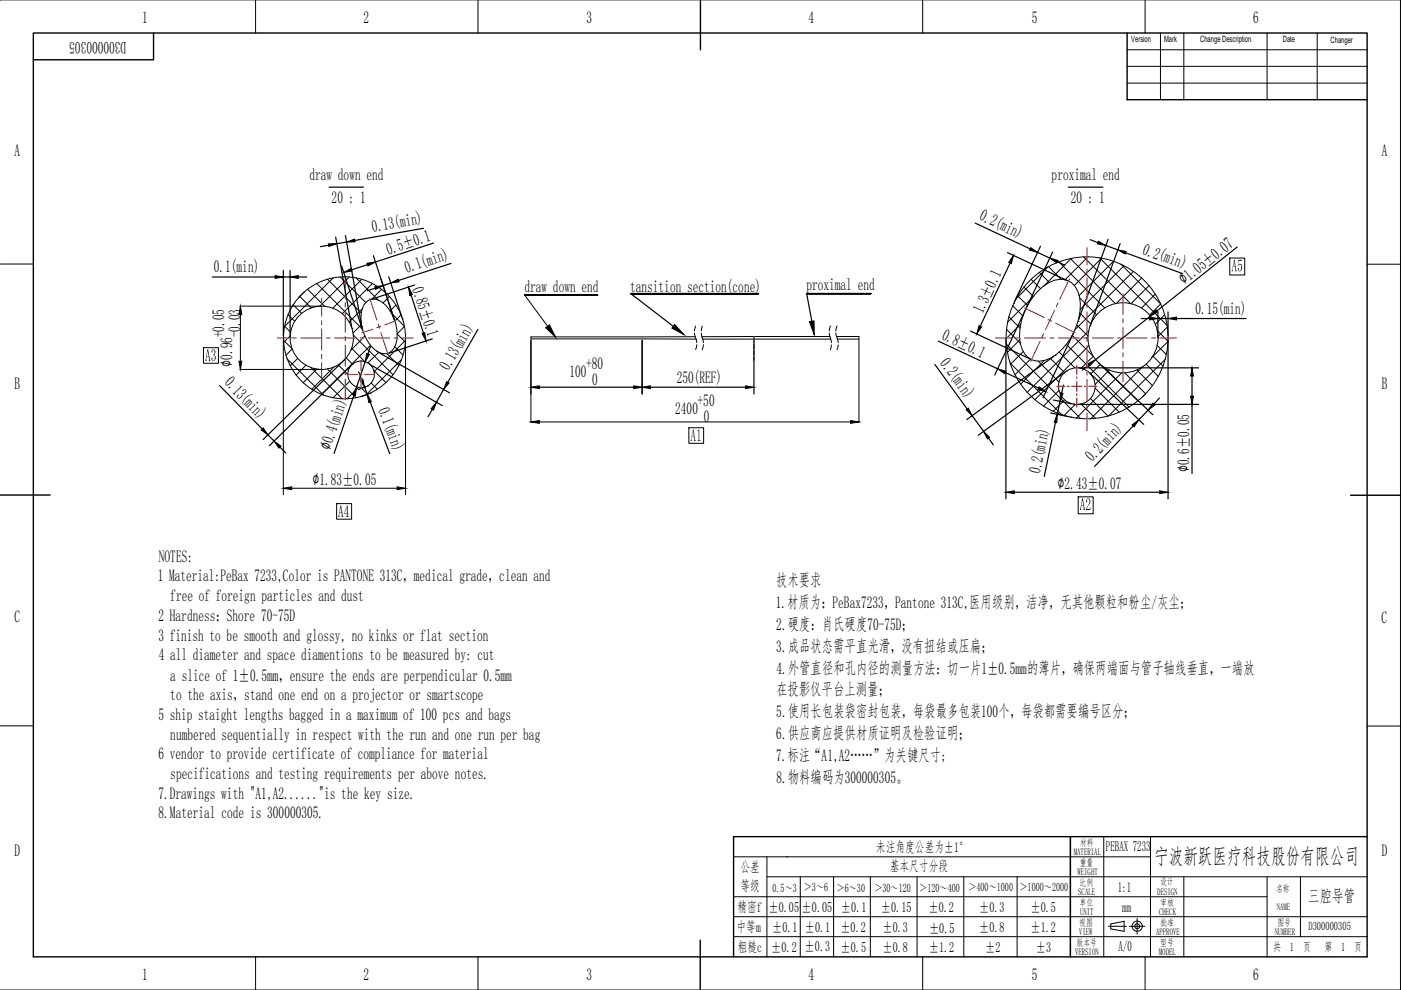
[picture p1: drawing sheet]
<svg xmlns="http://www.w3.org/2000/svg" width="297mm" height="210mm" viewBox="0 0 297 210" stroke-linecap="round" stroke-linejoin="round" font-family="sans-serif">
<!-- layer: SLD-0 -->
<path d="M69.8 39.7h7.3M226.5 39.7h7.3M133.7 62.2h27.1zM171 62.2h13.7" fill="none" stroke="#000" stroke-width=".25"/>
<path d="M111.3 62.6h15.4M133.7 62.2l9 7M184.7 62.2h-13.7l1.1 5.9" fill="none" stroke="#000" stroke-width=".25"/>
<path d="M143 68.8l2 2.2-2.5-1.4zM171.6 68.2l1-.2v3z" fill="#000" stroke="#000" stroke-width=".21"/>
<!-- layer: 0 -->
<g fill="none" stroke="#000" stroke-width=".25">
<path d="M45 58.7h13.3M60.1 57.3v14M60.1 58.7h1.4M61.5 57.3v14M63.2 58.7h1.8M69.7 52l-1.8 .3M71.2 50.3l3.3 19M72.4 56.4l4.5 13.6M73.2 49.9l3.4 19M73.5 51.3l-2.1 .4M77.9 56.1l-3.4 1.1M79.2 54.2l4.4 13.6-2.8-8.6"/>
<path d="M82.4 58.7l2.8 8.6M89.8 48.4l-14.6 2.6M91.9 51.5l-12.3 4.1M95.6 55.9l-11.1 3.6M206.8 47.3l11.6 5.5M213.6 53.6l12.6 5.9M214.2 55.8l-6.4 13.4M220 53.5l2.5 1.2M220.6 52.2l-5.5 11.8M223.2 53.4l-5.6 11.8M224.2 55.5l1.6 .7M231.1 50.8l1.7 .6"/>
<path d="M234.4 52l2.6 1M234.9 50.7l-6.2 17.1M237.5 51.7l-6.3 17.1M238.7 53.6l12 4.4M262.3 52.4l-17 13.5M73.1 76.3l-17.3 16.9M74.4 77.6l-17.3 16.9M76 78.8l.7 1.6M77.4 76.7l-1.8 5.4M78.6 77.4l15.2 8.6M78.6 73.4l-.6 1.6M79.5 61.1l-1.6 .6"/>
<path d="M80.1 74.6l15.2 8.7M82.8 60l-1.6 .6M87.2 62.6l2.6 8M87.9 60.4l-9.1 3M91.7 71.9l-9.2 3M101.3 69.9l-6.3 11.1M112.6 72.2v11.3M136.1 72.2v11.3M159.9 71.3v.6M159.9 72.3v11.2M198.2 77.3l6.9 9.4M198.9 72.3l12.6 5.9"/>
<path d="M205.8 70.2l12.6 5.9M213.1 79l7.1 3.3M213.3 72v33.8M217.3 65.8l-6.4 13.7M223.4 75.5l-18.4 13.5M225.8 78.9l-18.4 13.4M227.6 70.7l-6.5 13.6M228.7 78h25.4M230.9 77.4l-1.4 1.1M231.3 79.3l11.2 10.7M233.2 77.2l11.2 10.7M242 67.5h1.7"/>
<path d="M243.9 67l-11.6 9.3M245.5 66.1v5.2M245.5 67.5h2.1M247.6 66.1v5.2M247.6 72v33.8M249.4 67.5h14.8M252.7 79.7v4.3M46.6 81.8l9 9.1M56.8 92.2l1.3 1.3M59.4 94.8l1.2 1.2M75.1 83.7l-4.3 12.5M77.3 82.1l.6 1.5"/>
<path d="M77.6 82l-1.7 .6M78.1 83.5l-1.6 .6M78.5 85.2l4.1 11M91.7 86.8l-.9 1.6M94.1 82.6l-1.6 2.7M114.3 82.1h20.1M137.9 82.1h20.2M206.1 88.2l2.4 3.3M209.6 92.9l1 1.4M222.8 87.6l3.8 .8M223.4 84.8l3.8 .8M223.8 89.6l-2.4 11.4"/>
<path d="M224.7 85.1l-.5 2.8M225.5 81.6l-.4 1.8M228.7 85.7h25.4M240.2 90.3l-8.1 8.6M243.4 87l-1.9 2M245.8 84.4l-1.2 1.3M252.7 85.7v14.7M215.1 104.4h30.8"/>
</g>
<g fill="none" stroke="#000" stroke-width=".21">
<path d="M69.4 59.2l7.2 7.2M70.7 58.9l-10.4 10.4M72.1 58.7l5.5 5.4M74 58.7l-6.2 6.2M75.5 58.9l4.7 4.7M76.7 59.2l-6.1 6.1M218.6 59.2l2 2M220.3 57.8l2.2 2.1M222.2 56.6l-6.8 6.7M222.3 56.5l2.7 2.8M224.5 55.5l9.7 9.8M226.9 54.8l9.6 9.6"/>
<path d="M227.2 54.8l-6 5.9M229.7 54.5l10 9.9M230.7 54.5l-4.9 4.9M233.1 54.7l14.3 14.3M233.6 54.8l-5.8 5.8M236.1 55.4l-7.3 7.3M237.7 56l8.4 8.4-2.4 2.4M238.3 56.4l-9.3 9.2M240.3 57.5l-12.4 12.4M242.1 58.9l-5.5 5.5M260.7 54.7h3.2v3.6h-3.2zM43.1 73.7h3.2v3.3h-3.2z"/>
<path d="M50.8 64.9h17.4M50.8 78.3h17.4M51 66.7v9.9M60.1 71.6h.1M60.1 72.1l1.8 1.8M60.1 72v32.9M60.3 69.1l1.3 1.3M60.8 76l7.8 7.8M61 66.7l1.5 1.4M61.5 71.6h.1M61.5 71.3l-1.4 1.3M61.9 74l-1.3 1.3"/>
<path d="M62.1 64.6l1.9 1.8M63.1 76l-1.6 1.6M63.5 62.8l2.5 2.5M64.6 61.8l-1.4 1.4M64.9 77.4l-2.1 2.1M65.2 61.3l3.6 3.7M66 77.9l6.6 6.7M67.1 60.1l9.7 9.7M67.2 78.2l-2.9 3M69.4 78.2l6.1 6.1M70.8 77.8l-4.7 4.8M71.7 77.4l2 1.9"/>
<path d="M73.3 76h.1M73.4 75.9l1.3 1.3M74.5 73.8l2.9 2.9M74.6 69.6h.1M74.6 77.3h.1M74.9 71l8.4 8.4M76.6 68.8l-1.8 1.8M76.7 69.2h.1M76.8 65.5l-2.8 2.8M77.3 71.3l-2.9 2.9M77.5 64.3a2.5 2.5 0 0 1 3.6-.2 8.7 8.7 0 0 1 2.6 9.5 2.46 2.46 0 0 1-4.1 .7 8.7 8.7 0 0 1-2.5-9.5zM78.3 77.1h.1"/>
<path d="M78.5 73.3l-10.3 10.3M79 60.1l-6.4 6.4M79.2 78.5l2.6 2.6M79.8 74.5h.1M80.3 74.7l-2.3 2.3M80.9 61.4l-2.1 2M82 75l2.5 2.5M82.5 62.9l-1.3 1.3M82.9 66.4l2.8 2.7M83.7 73.5l1.7 1.7M83.9 64.7l-1.2 1.2M85 66.8l-1.3 1.3"/>
<path d="M85.1 76.2l-7.5 7.5M85.3 67.6h.1M85.7 69.2l-1.5 1.6 1.7 1.7M85.9 72.2l-6.6 6.6M86 72v32.9M112.6 72v17.6M147.2 70.6l.5 2.1M147.4 71.4h-34.8v.5h35M147.5 69.1l-.3 1.1M147.7 73.1l-.2 1M148.7 70.6l.4 2.1M148.9 69.1l-.2 1.1"/>
<path d="M149 71.9h27.1M149.1 73.1l-.2 1M159.9 71.9v.7M159.9 73v.9M159.9 74.4v.9M159.9 75.7v.7M175.8 70.6l.5 2.1M175.9 71.3l-27.1 .1M176.1 69.1l-.3 1.1M176.3 73.1l-.2 1M177.2 70.6l.5 2.1M177.4 71.3h4.7v.6h-4.5"/>
<path d="M177.5 69.1l-.3 1.1M177.7 73.1l-.2 1M182.1 72v17.6M213.4 73l15.7 15.7M213.4 69.8l2.9 3M213.9 67.2l2.4 2.4M214.1 76.9l11.1 11.1M214.7 64.8l2.2 2.2M214.9 64.3h.1M215.8 62.7l2 2.1M216.2 72.1l-2.6 2.6M216.4 68.7l-3.1 3.1"/>
<path d="M217 74.5l-2.8 2.7M217.1 60.8l2 2.1M217.5 65.5h.1M218.5 76.1l-3.3 3.4M219.2 62.8l-5.6 5.5M220.1 76.6l4.4 4.4M220.5 61.3a5.9 5.9 0 0 1 6-1.7 5.1 5.1 0 0 1 2.5 4.6 13.6 13.6 0 0 1-6 11.6 4.2 4.2 0 0 1-6.7-3.2 13.6 13.6 0 0 1 4.2-11.3zM221.4 76.5l-5 5M222.7 76l3 3M223.7 75.4h.1M224.6 74.6l3.3 3.4M226.1 78.7h.1"/>
<path d="M226.1 73l4.4 4.4M227.3 71.1l3.2 3.1M228.3 68.9l2.4 2.4M228.6 68.1h.1M228.9 63.1l3.6 3.6M228.9 66.4l2.4 2.3M230.5 73.7l-11.1 11.1M230.5 76.8l-1.3 1.3M230.6 77.5l8.8 8.8M230.6 74.4l1.1 1.1M230.8 70.2l-13 13M230.8 73.3l-.2 .2"/>
<path d="M231 79.1h.1M231.1 69.1h.1M231.8 75.6l-1.2 1.1M233 77h.1M233.3 77.3l-2.1 2M234.2 78l7.1 7M235.2 78.5l-3 3M237.8 79.1l-9.6 9.6M238.5 79.1l4.4 4.4M241 78.5l3.3 3.3M242.3 77.7l-11 11.1M243 77.2l2.6 2.6"/>
<path d="M243.6 60.6l-3.8 3.8M244.4 75.5l2.1 2.1M244.9 62.4l-2.9 2.9M245.3 73.2l2 2M245.3 70l2.3 2.4M245.5 71.6h.1M246.9 66.7l-2 2.1M247.1 76.2l-12.1 12M247.5 69.4l-2 2M247.6 72.4l-3.5 3.5M74.1 80.9l-3.5 3.4M76 82.2l-2.4 2.4"/>
<path d="M76.6 82.2l1.3 1.4M77.9 81.8h.1M78.5 83.4h.1M78.7 81.2l1.3 1.3M114.3 89.5h66M146 90.7h3.2v3.3h-3.2zM224.5 82.8l-3.3 3.3M225.7 84.8l-2.4 2.4M226.9 88.4h.1M227.5 85.7h.1M228 85.7l-2.4 2.4M229.2 85.7l3.1 3"/>
<path d="M231.2 84.5l3.7 3.7M232.2 82.3l5.1 5.1M242.9 83.5l-.6 .6M61.8 103.5h22.4M71.4 106.8h3.1v3.3h-3.1zM228.6 105.3h3.2v3.6h-3.2z"/>
<circle cx="68.2" cy="71.6" r="6.7"/>
<circle cx="73" cy="71.6" r="12.9"/>
<circle cx="76.6" cy="79.4" r="2.82"/>
<circle cx="230.5" cy="71.6" r="17.2"/>
<circle cx="238.1" cy="71.6" r="7.4"/>
<circle cx="228.3" cy="81.9" r="3.9"/>
</g>
<path d="M136.1 71.4v.5M159.9 71.3v.6" fill="none" stroke="#808080" stroke-width=".21"/>
<g fill="#000" stroke="#000" stroke-width=".21">
<path d="M58.3 58.4l1.8 .3-1.8 .3zM61.5 58.7l1.7-.3v.6zM69.6 51.7h1.8l-1.7 .6zM72.9 57.8l1.6-.9 .1 .6zM73.5 51.3l1.7-.6 .1 .6zM77.8 55.8l1.8-.2-1.6 .8zM82.8 60l1.6-.8 .2 .5zM214.9 54.2l-.5 1.7-.5-.3zM218.5 52.5l1.5 1-1.7-.5zM222.5 54.7l1.8 .5-.3 .5zM232.9 51.2l1.5 .8-1.7-.3zM237 53l1.8 .3-.3 .6z"/>
<path d="M51 64.9l.3 1.8h-.6zM50.7 76.6h.6l-.3 1.7zM77.7 74.9l.6 .3-.9 1.5zM79.5 60.8l1.7-.2-1.6 .8zM86.6 60.9l.8 1.6-.5 .2zM89.5 70.7l.5-.2 .3 1.8zM207.6 69.1l.5 .2-1 1.5zM211.5 78.2l1.7 .5-.2 .5zM230.7 77.1l1.6-.8-1.2 1.3zM243.7 67.2l1.8 .3-1.8 .3zM245.1 65.7l.3 .4-1.5 .9zM247.6 67.5l1.8-.3v.6z"/>
<path d="M252.7 78l.3 1.7h-.6zM55.4 91.2l.4-.5 1 1.5zM58.1 93.5l1.5 1.1-.5 .4zM75.6 82.1l-.2 1.7-.6-.1zM76.4 80.6l.5-.2 .4 1.7zM77.9 83.6l.8 1.5-.5 .3zM92.5 85.3l-.6 1.7-.5-.3zM94.7 80.9l.5 .3-1.1 1.4zM112.6 89.5l1.7-.3v.6zM112.6 82.1l1.7-.3v.6zM134.4 81.8l1.7 .3-1.7 .3zM136.1 82.1l1.8-.3v.6z"/>
<path d="M158.1 81.8l1.8 .3-1.8 .3zM180.3 89.2l1.8 .3-1.8 .3zM204.9 86.9l.4-.4 .8 1.7zM208.5 91.5l1.3 1.2-.5 .4zM220.3 82l1.4 1-1.7-.4zM224.2 87.9l-.1 1.7-.6-.1zM224.8 83.3l.6 .1-.7 1.7zM240 90.1l1.5-1.1-1 1.5zM244.4 85.5l.5 .4-1.5 1.1zM252.4 84h.6l-.3 1.7zM60.1 103.5l1.7-.3v.6zM84.2 103.2l1.8 .3-1.8 .3z"/>
<path d="M213.3 104.4l1.8-.3v.6zM245.9 104.1l1.7 .3-1.7 .3z"/>
</g>
<!-- layer: 08 -->
<path d="M111.3 62.6h15.4" fill="none" stroke="#000" stroke-width=".25"/>
<path d="M115.7 69.5l.8-.6 1.3 2.6z" fill="#000" stroke="#000" stroke-width=".21"/>
<path d="M111.3 62.6l4.8 6.6" fill="none" stroke="#000" stroke-width=".21"/>
<g fill="none" stroke="#f00" stroke-width=".21">
<path d="M73.2 58.9v4.4M226.7 59.2l-2 4.2M230.5 52.5v3.7M230.5 57.1v.9M230.5 58.9v4.5M58.8 71.6h2.2M62 71.6h.9M63.8 71.6h4.4M68.2 63.2v3.8M68.2 68v.8M68.2 69.7v4.5M68.2 75.1v.9"/>
<path d="M68.2 76.9v3.8M69.1 71.6h.9M71 71.6h4.4M73.2 64.2v.9M73.2 66v4.5M73.2 71.4v.9M73.2 73.2v4.5M73.2 78.6v.9M73.6 79.4h2.3M76.3 79.4h.5M76.3 71.6h.9M76.5 76.4v2.3"/>
<path d="M76.5 79.2v.4M77.2 79.4h2.2M78.1 71.6h4.5M78.4 63.3l1.5 4.6M79 69.8l-2.3 .8M80.2 68.7l.3 .9M80.7 70.5l1.6 4.6M80.7 69.2l-.8 .3M83.5 71.6h.9M83.9 68l-2.3 .9M85.3 71.6h2.3M211 71.6h3.5"/>
<path d="M215.4 71.6h.9M217.2 71.6h4.5M217.2 65.3l4.2 2M220.5 72.4l-2 4.2M221.3 70.8l-.4 .8M222.2 67.7l.8 .4M222.6 71.6h.9M223.6 65.8l-1.9 4.1M223.8 68.5l4.2 2.1M224.3 64.2l-.4 .8M224.4 71.6h4.5M228.3 77.5v1.9"/>
<path d="M228.3 79.9v.4M229.7 71.6h.9M230.5 64.3v.9M230.5 66.1v4.5M230.5 71.5v.9M230.5 73.3v4.4M230.5 78.7v.9M231.6 71.6h4.5M236.9 71.6h.9M238.1 62.3v4.4M238.1 67.6v.9M238.1 69.4v4.5"/>
<path d="M238.1 74.8v.9M238.1 76.6v4.4M238.7 71.6h4.5M244.1 71.6h.9M245.9 71.6h3.5M73.2 80.4v4.4M76.5 80.1v2.3M224 81.9h1.8M226.3 81.9h.4M227.2 81.9h2.2M228.3 80.8v2.2M228.3 83.5v.4"/>
<path d="M228.3 84.4v1.9M229.9 81.9h.4M230.5 80.4v4.5M230.5 85.8v.9M230.5 87.6v3.7M230.8 81.9h1.8"/>
</g>
<!-- layer: 0 -->
<g fill="#000">
<path d="M262.6 55.1h.7v.2h-.7v.9l.2-.3 .3 .1 .2 .3 .1 .6-.3 .6h-.4l-.2-.2a.2 .2 0 0 1-.1-.3 .2 .2 0 0 1 .2-.1 .33 .33 0 0 0 .3 .5 .33 .33 0 0 0 .3-.5l-.1-.6a.28 .28 0 0 0-.3-.2 .28 .28 0 0 0-.2 .3zM45 74.2l.1-.1 .5 .1 .1 .3-.1 .4a.24 .24 0 0 0-.2 .3 .24 .24 0 0 0 .2 .2v.9l-.2 .2h-.3l-.2-.2a.19 .19 0 0 1-.1-.3 .19 .19 0 0 1 .2 0 .3 .3 0 0 0 .3 .4 .3 .3 0 0 0 .3-.4l-.1-.6-.4-.2 .4-.2v-.5a.29 .29 0 0 0-.4-.3 .29 .29 0 0 0-.1 .5l-.2-.1zM147.8 91.2l.5-.2v2.3l.2 .2h-.7l.3-.3v-1.7zM230.3 105.9h.1a.51 .51 0 0 1 .7 0 .51 .51 0 0 1 0 .8l-.7 1.2h.6l.2-.4-.1 .6h-.8v-.3l.6-.9 .1-.8a.33 .33 0 0 0-.5-.3 .33 .33 0 0 0 0 .6 .23 .23 0 0 1-.3-.1 .23 .23 0 0 1 .1-.3z"/>
<path d="M261.6 55.1l.1-.1 .4 2.2 .2 .3h-.5l.2-.1-.2-.8h-.4l-.1 .7 .2 .2h-.4zM261.6 55.3l-.1 1.2h.3z"/>
<path d="M44 74.1l.1-.1 .5 2.5h-.4v-.9h-.4l-.1 .8 .2 .1h-.4zM44 74.4l-.2 1.1h.4z"/>
<path d="M146.9 91.1l.1-.1 .4 2.2 .1 .3h-.4l.1-.1-.1-.8h-.4l-.1 .7 .1 .2h-.3zM146.9 91.3l-.2 1.2h.4z"/>
<path d="M229.4 105.7l.2-.1 .5 2.5h-.4v-.9h-.4v.9h-.4zM229.5 106l-.2 1.1h.4z"/>
</g>
<g fill="none" stroke="#000" stroke-width=".21">
<path d="M54.2 0v7M101.3 0v7M195.6 0v7M242.8 0v7M296.9 0v209.9M239 17.6h50.9M239 14.1h50.9M239 10.6h50.9M246 7v14.1M251 7v14.1M268.6 7v14.1M279.3 7v14.1"/>
<path d="M0 56h7.1M289.9 56h7M0 153.9h7.1M289.9 153.9h7M234 177.4v25.5M243.9 177.4v25.5M155.5 198.6h134.4M155.5 194.4h134.4M155.5 181.7h88.4M155.5 190.1h113.1M162.6 185.9h127.3M162.6 181.7v21.2"/>
<path d="M204.3 185.9v17M215.6 185.9v17M235.5 195.9l2.8-.6v2.2l-2.8-.6zM239.4 196.4h3.3M241.1 194.7v3.3M251 185.9v17M268.6 185.9v17M275.7 185.9v12.7M54.2 202.9v7M101.3 202.9v7M195.6 202.9v7M242.8 202.9v7"/>
<circle cx="241.1" cy="196.4" r="1.08"/>
<circle cx="241.1" cy="196.4" r=".53"/>
</g>
<path d="M148.5 0v10.6M7.1 7h282.8v195.9h-282.8zM32.6 7v5.7h-25.5M239 7v14.1h50.9M0 105h10.6M286.3 105h10.6M226.9 177.4v25.5M289.9 177.4h-134.4v25.5M148.5 199.3v10.6" fill="none" stroke="#000" stroke-width=".3"/>
<path d="M169.7 185.9v17M176.7 185.9v17M184.5 185.9v17M194.4 185.9v17M235 196.4h3.8" fill="none" stroke="#000" stroke-width=".21"/>
<path d="M226.9 177.4v25.5" fill="none" stroke="#000" stroke-width=".25"/>
<!-- layer: VhF -->
<path d="M0 0h296.9M0 209.9h296.9" fill="none" stroke="#000" stroke-width=".21"/>
<text font-size="4.7" x="244.7" y="183.2">宁波新跃医疗科技股份有限公司</text>
<g font-size="3.8">
<text x="251" y="60.5" transform="rotate(-39 251 60.5)">∅</text>
<text x="49.2" y="77.8" transform="rotate(-90 49.2 77.8)">∅0.96</text>
<text x="70" y="95.6" transform="rotate(-70 70 95.6)">∅</text>
<text x="252.1" y="100.2" transform="rotate(-90 252.1 100.2)">∅0.6±0.05</text>
<text x="66.3" y="102.9">∅1.83±0.05</text>
<text x="224.2" y="103.7">∅2.43±0.07</text>
</g>
<g font-size="3.6">
<text x="30.1" y="4.8">1</text>
<text x="77" y="4.8">2</text>
<text x="124.4" y="4.8">3</text>
<text x="171.4" y="4.8">4</text>
<text x="218.7" y="4.8">5</text>
<text x="265.7" y="4.8">6</text>
<text x="26.8" y="8.9" transform="rotate(-180 26.8 8.9)">D300000305</text>
<text x="3.1" y="33">A</text>
<text x="292.9" y="33">A</text>
<text x="65.6" y="38.2">draw down end</text>
<text x="223" y="38.2">proximal end</text>
<text x="70.3" y="43.1">20 : 1</text>
<text x="207.5" y="46.5" transform="rotate(25 207.5 46.5)">0.2(min)</text>
<text x="227" y="43.1">20 : 1</text>
<text x="79" y="49.3" transform="rotate(-10 79 49.3)">0.13(min)</text>
<text x="82.3" y="54" transform="rotate(-18 82.3 54)">0.5±0.1</text>
<text x="242.1" y="53.8" transform="rotate(20 242.1 53.8)">0.2(min)</text>
<text x="45.3" y="57.7">0.1(min)</text>
<text x="86.2" y="57.9" transform="rotate(-18 86.2 57.9)">0.1(min)</text>
<text x="252.2" y="59.6" transform="rotate(-38 252.2 59.6)">1.05±0.07</text>
<text x="87.4" y="61.3" transform="rotate(72 87.4 61.3)">0.85±0.1</text>
<text x="111.2" y="61.9">draw down end</text>
<text x="133.6" y="61.9">tansition section(cone)</text>
<text x="171" y="61.6">proximal end</text>
<text x="47.5" y="71.6" transform="rotate(-90 47.5 71.6)">+0.05</text>
<text x="50.9" y="71.5" transform="rotate(-90 50.9 71.5)">-0.03</text>
<text x="199.5" y="71.9" transform="rotate(25 199.5 71.9)">0.8±0.1</text>
<text x="208.3" y="66.6" transform="rotate(-65 208.3 66.6)">1.3±0.1</text>
<text x="253.4" y="66.6">0.15(min)</text>
<text x="199.2" y="77" transform="rotate(54 199.2 77)">0.2(min)</text>
<text x="3.1" y="82.5">B</text>
<text x="47.5" y="81.3" transform="rotate(46 47.5 81.3)">0.13(min)</text>
<text x="95.1" y="78.7" transform="rotate(-60 95.1 78.7)">0.13(min)</text>
<text x="120.7" y="80">100</text>
<text x="124.2" y="78.3">+80</text>
<text x="125.5" y="81.6">0</text>
<text x="143.5" y="81.1">250(REF)</text>
<text x="292.9" y="82.5">B</text>
<text x="80.2" y="86.9" transform="rotate(69 80.2 86.9)">0.1(min)</text>
<text x="143.2" y="87.7">2400</text>
<text x="147.9" y="86.1">+50</text>
<text x="149.2" y="89.4">0</text>
<text x="70.4" y="94.2" transform="rotate(-71 70.4 94.2)">0.4(min)</text>
<text x="220.5" y="100.5" transform="rotate(-78 220.5 100.5)">0.2(min)</text>
<text x="231.6" y="98" transform="rotate(-46 231.6 98)">0.2(min)</text>
<text x="71.7" y="109.5">A4</text>
<text x="33.7" y="119.1">NOTES:</text>
<text x="33.4" y="123.3">1 Material:PeBax 7233,Color is PANTONE 313C，medical grade，clean and</text>
<text x="164.5" y="124.3">技术要求</text>
<text x="3" y="132">C</text>
<text x="33.6" y="131.7">2 Hardness：Shore 70-75D</text>
<text x="36.1" y="127.5">free of foreign particles and dust</text>
<text x="164.5" y="128.9">1.材质为：PeBax7233，Pantone 313C,医用级别，洁净，无其他颗粒和粉尘/灰尘；</text>
<text x="33.6" y="135.8">3 finish to be smooth and glossy, no kinks or flat section</text>
<text x="164.6" y="133.5">2.硬度：肖氏硬度70-75D；</text>
<text x="292.9" y="132">C</text>
<text x="33.7" y="140">4 all diameter and space diamentions to be measured by: cut</text>
<text x="164.6" y="138.1">3.成品状态需平直光滑，没有扭结或压扁；</text>
<text x="164.6" y="142.8">4.外管直径和孔内径的测量方法：切一片1±0.5mm的薄片，确保两端面与管子轴线垂直，一端放</text>
<text x="36.1" y="144.3">a slice of 1±0.5mm，ensure the ends are perpendicular 0.5mm</text>
<text x="36.1" y="148.4">to the axis，stand one end on a projector or smartscope</text>
<text x="164.5" y="147.4">在投影仪平台上测量；</text>
<text x="33.6" y="152.6">5 ship staight lengths bagged in a maximum of 100 pcs and bags</text>
<text x="164.6" y="152">5.使用长包装袋密封包装，每袋最多包装100个，每袋都需要编号区分；</text>
<text x="33.6" y="161">6 vendor to provide certificate of compliance for material</text>
<text x="36.1" y="156.8">numbered sequentially in respect with the run and one run per bag</text>
<text x="164.5" y="161.3">7.标注“A1,A2……”为关键尺寸;</text>
<text x="164.6" y="156.7">6.供应商应提供材质证明及检验证明；</text>
<text x="36.1" y="165.2">specifications and testing requirements per above notes.</text>
<text x="164.6" y="165.9">8.物料编码为300000305。</text>
<text x="33.6" y="169.3">7.Drawings with &quot;A1,A2......&quot;is the key size.</text>
<text x="33.6" y="173.5">8.Material code is 300000305.</text>
<text x="3.1" y="181.5">D</text>
<text x="292.9" y="181.5">D</text>
<text x="277.3" y="191.3">三腔导管</text>
<text x="30.1" y="207.7">1</text>
<text x="77" y="207.7">2</text>
<text x="124.4" y="207.7">3</text>
<text x="171.4" y="207.7">4</text>
<text x="218.7" y="207.7">5</text>
<text x="265.7" y="207.7">6</text>
</g>
<g font-size="3.1">
<text x="157" y="185">公差</text>
<text x="185.7" y="180.7">未注角度公差为±1°</text>
<text x="188.6" y="184.7">基本尺寸分段</text>
<text x="234.5" y="180.4">PEBAX 7233</text>
<text x="157" y="188.9">等级</text>
<text x="237" y="189.1">1:1</text>
<text x="156.2" y="197.6">中等m</text>
<text x="156.3" y="193.3">精密f</text>
<text x="162.9" y="193.4">±0.05</text>
<text x="163.7" y="197.6">±0.1</text>
<text x="170" y="193.4">±0.05</text>
<text x="170.6" y="197.6">±0.1</text>
<text x="178.2" y="197.6">±0.2</text>
<text x="178.3" y="193.4">±0.1</text>
<text x="186.8" y="193.4">±0.15</text>
<text x="187.1" y="197.7">±0.3</text>
<text x="196.8" y="193.3">±0.2</text>
<text x="197" y="197.8">±0.5</text>
<text x="207.6" y="193.4">±0.3</text>
<text x="207.6" y="197.6">±0.8</text>
<text x="218.5" y="193.4">±0.5</text>
<text x="218.5" y="197.6">±1.2</text>
<text x="238" y="193.4">mm</text>
<text x="156.4" y="201.8">粗糙c</text>
<text x="163.5" y="201.9">±0.2</text>
<text x="170.6" y="201.7">±0.3</text>
<text x="178.2" y="201.8">±0.5</text>
<text x="187.1" y="201.8">±0.8</text>
<text x="196.9" y="201.9">±1.2</text>
<text x="208.9" y="201.8">±2</text>
<text x="219.6" y="201.9">±3</text>
<text x="237.2" y="201.7">A/0</text>
</g>
<g font-size="2.6">
<text x="163.8" y="189.1">0.5～3</text>
<text x="170.4" y="189">＞3～6</text>
<text x="177.4" y="189.1">＞6～30</text>
<text x="185.4" y="189">＞30～120</text>
<text x="194.9" y="189">＞120～400</text>
<text x="205.3" y="188.9">＞400～1000</text>
<text x="216.2" y="188.9">＞1000～2000</text>
<text x="277.4" y="197.1">D300000305</text>
<text x="269.9" y="201.6">共 1 页</text>
<text x="280.7" y="201.6">第 1 页</text>
</g>
<g font-size="2.1">
<text x="229" y="179.4">材料</text>
<text x="227.7" y="181.3">MATERIAL</text>
<text x="228.4" y="185.5">WEIGHT</text>
<text x="228.9" y="183.6">重量</text>
<text x="228.6" y="189.7">SCALE</text>
<text x="228.9" y="187.8">比例</text>
<text x="245.4" y="189.8">DESIGN</text>
<text x="246" y="187.6">设计</text>
<text x="270.6" y="189.2">名称</text>
<text x="228.8" y="196.2">视图</text>
<text x="228.9" y="192.1">单位</text>
<text x="229" y="194">UNIT</text>
<text x="245.7" y="194">CHECK</text>
<text x="246" y="192.1">审核</text>
<text x="246" y="196.4">批准</text>
<text x="270.7" y="192.9">NAME</text>
<text x="270.8" y="196.3">图号</text>
<text x="227.9" y="202.5">VERSION</text>
<text x="228.3" y="200.5">版本号</text>
<text x="228.8" y="198.2">VIEW</text>
<text x="245.1" y="198.2">APPROVE</text>
<text x="245.7" y="202.5">MODEL</text>
<text x="246" y="200.5">型号</text>
<text x="270.3" y="198.3">NUMBER</text>
</g>
<g font-size="1.9">
<text x="239.9" y="9">Version</text>
<text x="246.8" y="9">Mark</text>
<text x="254.5" y="8.9">Change Description</text>
<text x="272" y="8.9">Date</text>
<text x="282.1" y="9">Changer</text>
</g>
</svg>
